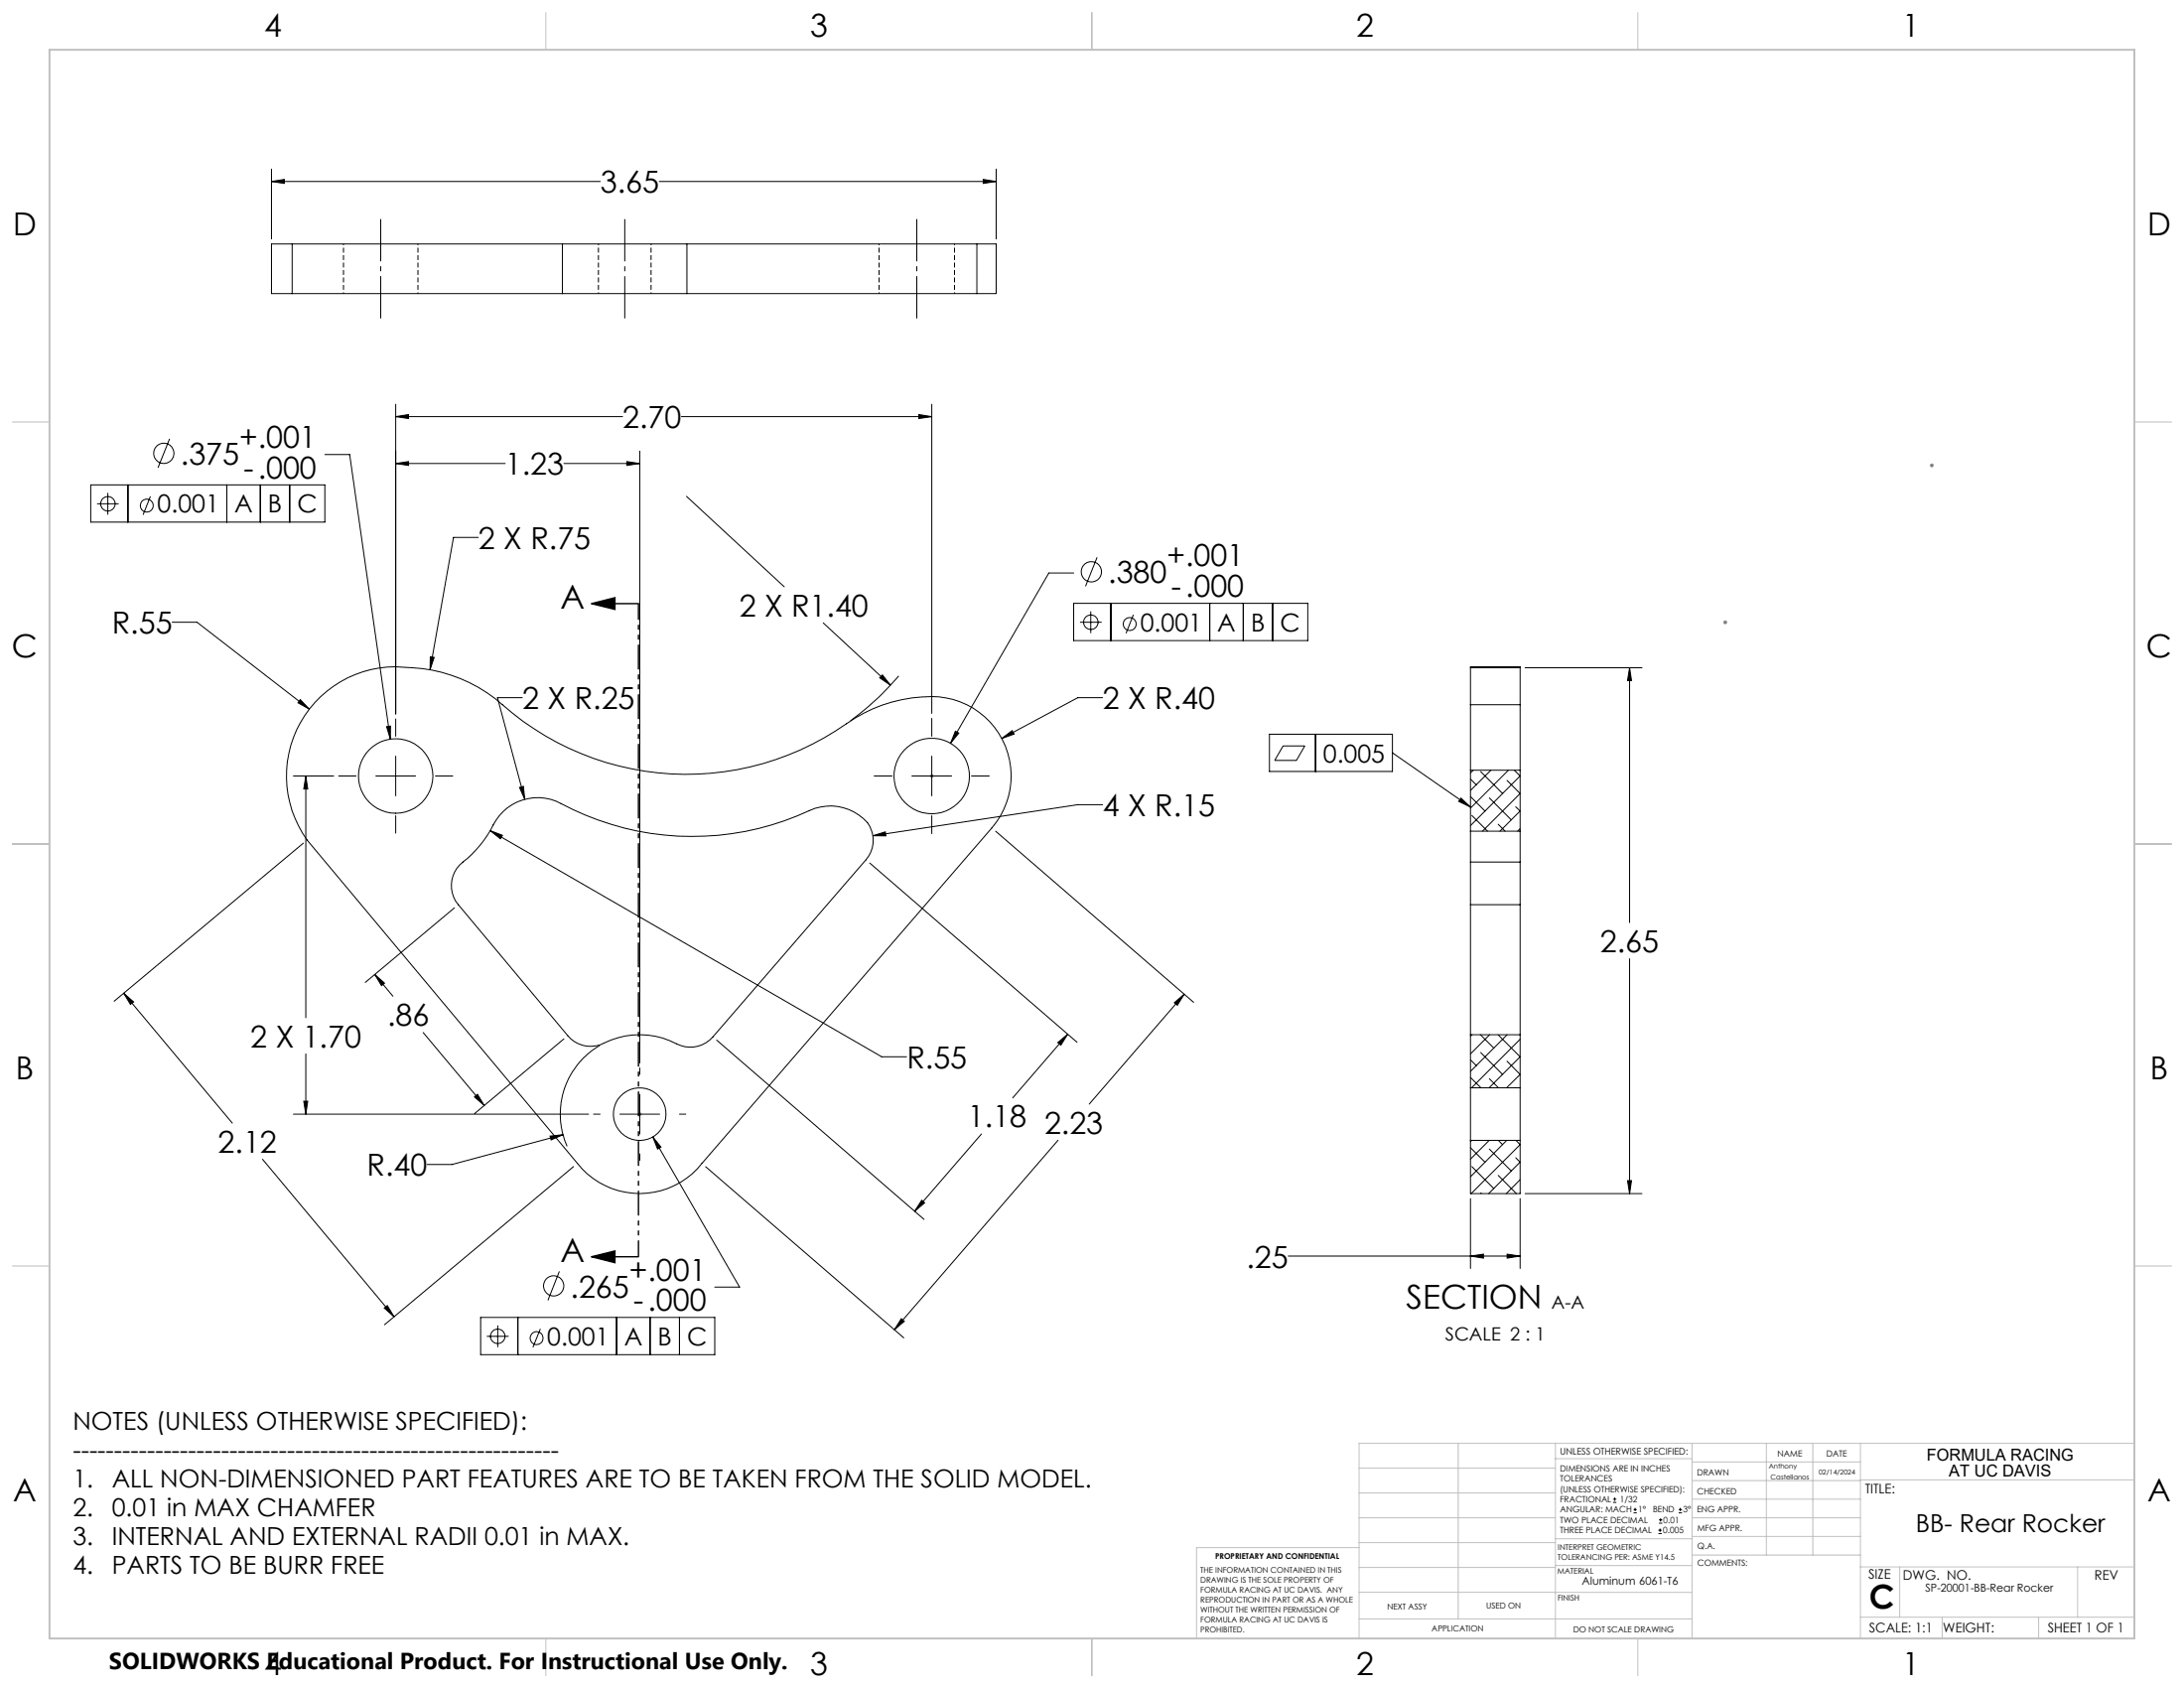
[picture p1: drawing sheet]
<svg xmlns="http://www.w3.org/2000/svg" width="559mm" height="432mm" viewBox="0 0 559 432" stroke-linecap="round" stroke-linejoin="round" font-family="sans-serif">
<g fill="none" stroke="#000" stroke-width=".25">
<path d="M69.5 46.4l3.2-.5v1zM69.5 43.3v17.8M69.5 46.4h84.1M168.7 46.4h86.2M251.6 45.9l3.3 .5-3.3 .5zM254.9 43.3v17.8M74.8 62.4h-5.3v12.7h5.3M74.8 75.1h69.1M74.8 62.4h69.1M74.8 62.4v12.7M143.9 75.1h31.9M143.9 62.4h31.9"/>
<path d="M143.9 62.4v12.7M175.8 62.4v12.7M175.8 75.1h74.1M175.8 62.4h74.1M249.9 62.4h5v12.7h-5M249.9 62.4v12.7M43.4 112.3l-3 7.4M83.1 116.3h6.4l10.4 72.8M101.2 106.6l3.3-.6v1.1zM101.2 118.6l3.3-.5v1zM101.2 103.4v79.2M101.2 106.6h58.1"/>
<path d="M101.2 118.6h28.1M144.3 118.6h19.4M160.4 118.1l3.3 .5-3.3 .5zM163.7 115.4v156.5M174.3 106.6h64.1M235.1 106l3.3 .6-3.3 .5zM238.4 103.4v79.1M23.2 124h59.9v9.6h-59.9zM24.8 128.9h5.6M27.6 126.1v5.6M32.7 124v9.6M38.5 127l-1.9 4.7"/>
<path d="M58 124v9.6M66.6 124v9.6M74.1 124v9.6M122.4 137.5h-6.4l-6 33.8M175.6 127l25.1 23.1M44.1 159.2h6.3l28.7 22.2M210.6 159.3l17.2 16M274.7 146.6h-6.3l-25.2 43.5M274.7 154.3h59.9v9.6h-59.9zM276.3 159.2h5.6M279.1 156.4v5.6M280.7 142.6l-3 7.4"/>
<path d="M284.2 154.3v9.6M290 157.3l-1.9 4.7M309.5 154.3v9.6M318.1 154.3v9.6M325.6 154.3v9.6M76.8 179l2.3 2.4-2.9-1.6zM82.1 178.2a28.2 28.2 0 0 1 23.3-7.4 38 38 0 0 1 23.2 9.5 71.4 71.4 0 0 0 90.1 3.4 36.3 36.3 0 0 1 23.4-5.2 20.3 20.3 0 0 1 11.7 33.3l-74.2 85.8a20.3 20.3 0 0 1-31.9 0l-69.1-82.7a28 28 0 0 1 3.5-36.7zM110.1 168l1 .2-1.1 3.1zM133.6 178.5h-6.3l7 26M225.8 172.6l2 2.7-2.7-1.9zM229.9 172.9l-4.9 5.3-3.6 3.2-3.8 3M282.1 178.5h-6.3l-19.5 10.4"/>
<path d="M376.2 170.8v9.5M376.2 170.8v-.2h12.7v.2M376.2 170.8h12.7M388.9 170.8v9.5M390.2 170.8h29.9M416.9 170.8v65.2M416.9 170.8l.5 3.3h-1zM75.1 198.5h10.3M78.2 198.5l.5 3.3h-1zM78.2 198.5v61.8M86.6 198.5h4.5M96.2 198.5h10.1"/>
<path d="M98.9 185.9l1-.2v3.4zM101.2 183.9v4.4M101.2 193.4v10.2M111.4 198.5h4.5M223.7 198.5h4.5M233.3 198.5h10.2M238.4 183.8v4.5M238.4 193.4v10.2M244.4 187l.9 .5-2.1 2.6zM248.6 198.5h4.5M256.3 188.9l2.7-2 .5 .9zM324.8 187.8h31.5v9.5h-31.5z"/>
<path d="M328.3 190.8h5.5l-2.1 3.7h-5.6zM336.6 187.8v9.5M356.3 192.6l19.9 13.8M376.2 180.3v16.7M376.2 180.3h12.7M376.2 197h12.7M376.2 197v15.6M376.2 199.3l1.5 1.5M376.9 197l-.7 .7M378.8 197.4l5.7 5.6M381.5 197l-5.3 5.2M385.6 199.6l3.3 3.4-9.6 9.6"/>
<path d="M385.9 197l-9.7 9.7M387.5 197l1.4 1.5-12.7 12.7M388.9 180.3v16.7M388.9 197v15.6M77.6 215.7l-48.4 40.4M101.2 208.7v4.4M125.4 212.5l3.2 1.2-.6 .9zM125.4 212.5l100.2 57.8h6.4M128.8 207.6a12.7 12.7 0 0 1 14.7-2 71.7 71.7 0 0 0 65 1.2 12.5 12.5 0 0 1 14.1 4.6 7.6 7.6 0 0 1-1 8.5l-39.2 45.3a7.6 7.6 0 0 1-9.3 1.8 20.7 20.7 0 0 0-19.6 .3 7.7 7.7 0 0 1-8.2-2.4l-28-33.5a7.8 7.8 0 0 1 2.3-11.8 31.9 31.9 0 0 0 7.3-9.8zM132.9 201.4l1-.2 .4 3.3zM223.3 213.8l3.2-1 .2 1zM238.4 208.7v4.6"/>
<path d="M254.7 212.6l50.7 43.8M282.1 205.8h-6.3l-52.5 8M373.8 204.2l2.4 2.2-3-1.4zM376.2 212.6v7.9M376.2 212.6h12.7M376.2 203.8l3.7 3.7M376.6 208.6l4 4M381.1 204.1l5.6 5.6M383.3 210.9l1.8 1.7M387.8 206.4l1.1 1.1-5.1 5.1M388.9 212.6v7.9M388.9 212l-.6 .6"/>
<path d="M116.3 232.2l-22.8 19.1M222.5 220.8l53.1 45.8M376.2 220.5v10.9M376.2 231.4v46.9M376.2 231.4h12.7M376.2 220.5h12.7M388.9 220.5v10.9M388.9 231.4v46.9M31.6 254.1l2.6 2.2-.8 .6zM31.6 254.1l27.8 33.2M95.9 249.3l2.5 2.2-.8 .6zM95.9 249.3l4.6 5.5"/>
<path d="M300.5 256.5l2.5-2.2-1.8 2.8zM303 254.3l-24.3 28.1M416.9 245.3v60M78.2 269.6v15.4M108.3 264.1l15.6 18.7M144.3 265.7l-22.8 19.1M153.4 267.5a20.2 20.2 0 0 0-8.3 25.7M163.7 273.2v1.6M163.7 279.9v10.2M183.4 266.1l53 45.8M270.7 266.7l2.5-2.2-1.8 2.9zM273.2 264.5l-14.1 16.3"/>
<path d="M376.2 278.3v13.4M376.2 264.7h12.7M376.2 278.3h12.7M376.2 275.6l2.7 2.7M376.2 271.1l1.5 1.5M376.6 264.7l-.4 .4M378.8 264.7l3.4 3.4M378.8 269.2l5.7 5.6M381.1 275.9l2.3 2.4M381.1 264.7l-4.9 4.9M383.3 264.7l5.6 5.6-7.9 8M385.6 271.5l3.3 3.3-3.4 3.5"/>
<path d="M385.6 264.7l-9.4 9.4M387.8 278.2l.1 .1M388.9 278.3v13.4M388.9 265.9l-12.4 12.4M67.2 296.5l33.6 40.3M75.1 285h75.5M77.7 281.7h1l-.5 3.3zM121.4 280.6l.8-.7 1.7 2.9zM140.7 290.6l3.3-.3-3 1.3zM144 290.3l-28.4 7.6h-6.3M146.8 298.4l-48.4 40.5M151.9 285h1.6"/>
<path d="M158.6 285h10.2M163.7 295.2v1.6M167 290.8l2.1 2.6-.9 .5zM167 290.8l22.2 38.4h-6.3M173.8 285h1.7M180.6 298.4l50.6 43.8M251.1 290.1l-17.1 19.7M270.7 291.7l-41.9 48.4M376.2 291.7v13.6h12.7v-13.6M376.2 291.7h12.7M376.2 293.6l3.7 3.7M376.6 291.7l-.4 .3"/>
<path d="M376.6 298.4l5.6 5.6M381 291.7l-4.8 4.8M381.1 293.9l5.6 5.6M383.4 291.7l1.1 1.1M385.5 291.7l-9.3 9.3M387.8 296.2l1.1 1.1-8 8M387.9 291.7l1 1.1-12.5 12.5M235.8 307l.8 .7-2.6 2.1zM376.2 306.6v17.9M378.8 305.2l.2 .1M383.3 300.7l4.7 4.6M388.9 306.6v17.9"/>
<path d="M388.9 301.8l-3.5 3.5M390.2 305.3h29.9M416.4 302h1l-.5 3.3zM98.3 334.6l.8-.6 1.7 2.8zM123 337h59.9v9.5h-59.9zM127.4 339.1v5.5M132.5 337v9.5M138.3 339.9l-2 4.8M143.1 325.2l-2.9 7.4M157.8 337v9.5M166.3 337v9.5M173.8 337v9.5"/>
<path d="M230.6 337.3l.8 .7-2.6 2.1zM329.6 321.3h59.3M376.2 321.3l3.4-.5v1zM385.6 320.8l3.3 .5-3.3 .5zM124.6 341.8h5.5M412.7 384.3h.9M412.7 383.5h.9M413.1 383.1v.8M418 387h.8M418 386.2h.8M418.4 385.7v.9M424.3 392.3h.9"/>
<path d="M424.3 391.4h.9M424.5 389.6h.8M424.5 388.8h.8M424.7 391v.9M424.9 388.4v.8M429.5 387h.9M429.5 386.2h.9M429.9 385.7v.9"/>
<circle cx="41.9" cy="116" r="2.59"/>
<circle cx="27.6" cy="128.9" r="1.85"/>
<circle cx="37.5" cy="129.3" r="1.65"/>
<circle cx="279.1" cy="159.2" r="1.86"/>
<circle cx="279.2" cy="146.3" r="2.6"/>
<circle cx="289" cy="159.6" r="1.65"/>
<circle cx="101.2" cy="198.5" r="9.5"/>
<circle cx="238.4" cy="198.5" r="9.7"/>
<circle cx="163.7" cy="285" r="6.7"/>
<circle cx="141.7" cy="328.9" r="2.6"/>
<circle cx="127.3" cy="341.8" r="1.84"/>
<circle cx="137.3" cy="342.3" r="1.64"/>
</g>
<path d="M87.9 62.4v12.7M106.9 75.1v-12.7M153.1 62.4v12.7M166.6 75.1v-12.7M224.9 62.4v12.7M244.2 75.1v-12.7" fill="none" stroke="#000" stroke-width=".25" stroke-dasharray="1.3 .6" stroke-dashoffset="-1" stroke-linecap="butt"/>
<path d="M151.3 154.4l6-1.5v3zM151.3 154.4h12M151.3 321.5l6-1.5v3zM151.3 321.5h12" fill="none" stroke="#000" stroke-width=".35"/>
<g fill="none" stroke="#808080" stroke-width=".25">
<path d="M493.8 119.1h1M493.9 118.7l.7 .7M494.3 118.6v1M494.6 118.7l-.7 .7M440.9 159.2h1M441.1 158.9l.7 .7M441.4 158.7v1M441.8 158.9l-.7 .7M237.9 198.5h1M238.1 198.2l.7 .7M238.4 198v1M238.8 198.2l-.7 .7"/>
<path d="M163.2 285h1M163.3 284.7l.7 .7M163.7 284.5v1M164 284.7l-.7 .7"/>
</g>
<path d="M97.4 81.5v-25.4M159.8 81.5v-25.4M234.6 81.5v-25.4" fill="none" stroke="#000" stroke-width=".25" stroke-dasharray="15.2 1.3 1.3 1.3" stroke-dashoffset="4.4" stroke-linecap="butt"/>
<path d="M163.4 154.4v167.1" fill="none" stroke="#000" stroke-width=".35" stroke-dasharray="6.3 1.3 1.3 1.3 1.3 1.3" stroke-dashoffset="2.2" stroke-linecap="butt"/>
<g fill="none" stroke="#c0c0c0" stroke-width=".25">
<path d="M139.7 3.2v9.5M279.4 3.2v9.5M419.1 3.2v9.5M3.1 107.9h9.6M546.1 107.9h9.5M3.1 215.9h9.6M546.1 215.9h9.5M3.1 323.8h9.6M546.1 323.8h9.5M347.7 375.6h50.3M373.1 369.2v44.9M398 369.2v49.9"/>
<path d="M398 373.1h34.9M432.9 369.2v49.9M432.9 378.7h43.1M432.9 374h43.1M451.9 369.2v28.6M463.8 369.2v28.6M476 369.2v49.9M476 378.6h70.1M546.1 369.2h-198.4v49.9M347.7 394.6h50.3M347.7 388.3h50.3M347.7 381.9h50.3"/>
<path d="M347.7 395.9h-41.6v23.2M398 393.6h35M432.9 383.5h43.1M432.9 388.3h43.1M432.9 393h43.1M433 397.8h43M139.7 419.1v9.6M279.4 419.1v9.6M347.7 414.1h85.2M347.7 401h50.3M347.7 407.3h50.3M398 407.4h34.9"/>
<path d="M398 400.5h35M419.1 419.1v9.6M476 413.7h70.1M476 400.8h70.1M486.1 400.8v12.9M496.9 413.7v5.4M521.6 413.7v5.4M531.6 400.8v12.9"/>
</g>
<path d="M12.7 12.7h533.4v406.4h-533.4z" fill="none" stroke="#c0c0c0" stroke-width=".5"/>
<g fill="#000">
<path d="M373.8 204.2l2.4 2.2-3-1.4z"/>
<path d="M151.3 154.4l6-1.5v3zM151.3 321.5l6-1.5v3z"/>
<path d="M98.9 185.9l1 3.2v-3.4zM101.2 106.6l3.3-.6v1.1zM235.1 106l3.3 .6-3.3 .5zM101.2 118.6l3.3-.5v1zM160.4 118.1l3.3 .5-3.3 .5zM225.8 172.6l-.7 .8 2.7 1.9zM256.3 188.9l3.2-1.1-.5-.9zM76.8 179l-.6 .8 2.9 1.6zM110.1 168l-.1 3.3 1.1-3.1zM31.6 254.1l2.6 2.2-.8 .6zM98.3 334.6l.8-.6 1.7 2.8zM230.6 337.3l.8 .7-2.6 2.1zM300.5 256.5l2.5-2.2-1.8 2.8zM132.9 201.4l1.4 3.1-.4-3.3zM125.4 212.5l2.6 2.1 .6-.9zM95.9 249.3l2.5 2.2-.8 .6zM121.4 280.6l.8-.7 1.7 2.9zM235.8 307l.8 .7-2.6 2.1zM270.7 266.7l2.5-2.2-1.8 2.9zM223.3 213.8h3.4l-.2-1zM140.7 290.6l.3 1 3-1.3zM167 290.8l1.2 3.1 .9-.5zM78.2 198.5l.5 3.3h-1zM77.7 281.7h1l-.5 3.3zM244.4 187l-1.2 3.1 2.1-2.6zM69.5 46.4l3.2-.5v1zM251.6 45.9l3.3 .5-3.3 .5z"/>
<path d="M416.4 302h1l-.5 3.3zM416.9 170.8l.5 3.3h-1zM376.2 321.3l3.4-.5v1zM385.6 320.8l3.3 .5-3.3 .5z"/>
</g>
<g font-size="8.5">
<text x="143.4" y="155.6">A</text>
<text x="143.4" y="322.7">A</text>
<text x="359.8" y="334.7">SECTION</text>
<text x="478.3" y="411.4">C</text>
</g>
<g font-size="8.1">
<text x="67.6" y="9.3">4</text>
<text x="207.3" y="9.3">3</text>
<text x="347" y="9.3">2</text>
<text x="486.7" y="9.3">1</text>
<text x="3.3" y="60.1">D</text>
<text x="549.4" y="60.1">D</text>
<text x="3" y="168">C</text>
<text x="549.1" y="168">C</text>
<text x="4" y="276">B</text>
<text x="550.1" y="276">B</text>
<text x="3.3" y="383.9">A</text>
<text x="549.4" y="383.9">A</text>
<text x="67.6" y="428.4">4</text>
<text x="207.3" y="428.4">3</text>
<text x="347" y="428.4">2</text>
<text x="486.7" y="428.4">1</text>
</g>
<g font-size="7.8">
<text x="153.6" y="49.3">3.65</text>
<text x="159.3" y="109.5">2.70</text>
<text x="46.2" y="118.9">.375</text>
<text x="61.3" y="114.6">+.001</text>
<text x="62.3" y="122.3">-.000</text>
<text x="129.3" y="121.5">1.23</text>
<text x="122.4" y="140.4">2 X R.75</text>
<text x="283.5" y="149.2">.380</text>
<text x="298.6" y="144.9">+.001</text>
<text x="299.6" y="152.6">-.000</text>
<text x="189.2" y="157.7">2 X R1.40</text>
<text x="28.6" y="162.1">R.55</text>
<text x="133.7" y="181.4">2 X R.25</text>
<text x="282.2" y="181.4">2 X R.40</text>
<text x="282.1" y="208.8">4 X R.15</text>
<text x="409.4" y="243.6">2.65</text>
<text x="99.1" y="262.4">.86</text>
<text x="64.1" y="267.9">2 X 1.70</text>
<text x="232" y="273.2">R.55</text>
<text x="247.6" y="288.4">1.18</text>
<text x="267.2" y="290">2.23</text>
<text x="55.8" y="294.8">2.12</text>
<text x="93.8" y="300.8">R.40</text>
<text x="161" y="327.5">+.001</text>
<text x="318.9" y="324.2">.25</text>
<text x="145.9" y="331.9">.265</text>
<text x="162.1" y="335.3">-.000</text>
</g>
<g font-size="6.3">
<text x="40.3" y="131.2">0.001</text>
<text x="60" y="131.2">A</text>
<text x="68.6" y="131.2">B</text>
<text x="76.1" y="131.2">C</text>
<text x="291.8" y="161.5">0.001</text>
<text x="311.5" y="161.5">A</text>
<text x="320" y="161.5">B</text>
<text x="327.6" y="161.5">C</text>
<text x="338.5" y="195">0.005</text>
<text x="140" y="344.2">0.001</text>
<text x="159.7" y="344.2">A</text>
<text x="168.3" y="344.2">B</text>
<text x="175.8" y="344.2">C</text>
<text x="18.6" y="365.7">NOTES (UNLESS OTHERWISE SPECIFIED):</text>
<text x="18.6" y="373.1">-----------------------------------------------------------</text>
<text x="18.6" y="380.4">1.</text>
<text x="28.6" y="380.4">ALL NON-DIMENSIONED PART FEATURES ARE TO BE TAKEN FROM THE SOLID MODEL.</text>
<text x="18.6" y="387.8">2.</text>
<text x="28.6" y="387.8">0.01 in MAX CHAMFER</text>
<text x="18.6" y="395.1">3.</text>
<text x="28.6" y="395.1">INTERNAL AND EXTERNAL RADII 0.01 in MAX.</text>
<text x="490.2" y="391.9">BB- Rear Rocker</text>
<text x="18.6" y="402.5">4.</text>
<text x="28.6" y="402.5">PARTS TO BE BURR FREE</text>
</g>
<text font-size="5.9" x="27.9" y="427">SOLIDWORKS Educational Product. For Instructional Use Only.</text>
<g font-size="4.7">
<text x="396.9" y="334.7">A-A</text>
<text x="369.8" y="342.9">SCALE 2 : 1</text>
</g>
<g font-size="4.2">
<text x="493" y="373.5">FORMULA RACING</text>
<text x="498.7" y="377.8">AT UC DAVIS</text>
</g>
<g font-size="3.4">
<text x="477.2" y="381.9">TITLE:</text>
<text x="478.1" y="404">SIZE</text>
<text x="486.9" y="404">DWG. NO.</text>
<text x="535.9" y="404.1">REV</text>
<text x="478.2" y="417.6">SCALE: 1:1</text>
<text x="497.1" y="417.7">WEIGHT:</text>
<text x="523.9" y="417.6">SHEET 1 OF 1</text>
</g>
<g font-size="2.8">
<text x="404.8" y="405.3">Aluminum 6061-T6</text>
<text x="492.6" y="407.2">SP-20001-BB-Rear Rocker</text>
</g>
<text font-size="2.4" x="399.2" y="372.1">UNLESS OTHERWISE SPECIFIED:</text>
<g font-size="2.2">
<text x="399.2" y="376.4">DIMENSIONS ARE IN INCHES</text>
<text x="434.2" y="377.3">DRAWN</text>
<text x="454.8" y="372.5">NAME</text>
<text x="467.3" y="372.6">DATE</text>
<text x="399.2" y="379">TOLERANCES</text>
<text x="399.2" y="381.7">(UNLESS OTHERWISE SPECIFIED):</text>
<text x="434.3" y="382.2">CHECKED</text>
<text x="399.2" y="389.6">TWO PLACE DECIMAL</text>
<text x="399.2" y="384.3">FRACTIONAL</text>
<text x="399.2" y="387">ANGULAR: MACH</text>
<text x="414.5" y="384.3">1/32</text>
<text x="419.1" y="387">1°</text>
<text x="422.9" y="387">BEND</text>
<text x="425.6" y="389.6">0.01</text>
<text x="430.6" y="387">3°</text>
<text x="434.2" y="386.9">ENG APPR.</text>
<text x="399.2" y="392.3">THREE PLACE DECIMAL</text>
<text x="425.5" y="392.3">0.005</text>
<text x="434.3" y="391.6">MFG APPR.</text>
<text x="434.3" y="396.3">Q.A.</text>
<text x="434.3" y="400.5">COMMENTS:</text>
</g>
<g font-size="2.1">
<text x="354.9" y="411.6">NEXT ASSY</text>
<text x="380.3" y="411.6">USED ON</text>
<text x="366.3" y="417.4">APPLICATION</text>
<text x="402.5" y="417.5">DO NOT SCALE DRAWING</text>
</g>
<g font-size="2">
<text x="310.9" y="398.8">PROPRIETARY AND CONFIDENTIAL</text>
<text x="398.6" y="396.5">INTERPRET GEOMETRIC</text>
<text x="398.6" y="399">TOLERANCING PER: ASME Y14.5</text>
<text x="307.2" y="402.4">THE INFORMATION CONTAINED IN THIS</text>
<text x="307.2" y="404.9">DRAWING IS THE SOLE PROPERTY OF</text>
<text x="307.2" y="407.5">FORMULA RACING AT UC DAVIS. ANY</text>
<text x="398.5" y="402.6">MATERIAL</text>
<text x="307.2" y="410">REPRODUCTION IN PART OR AS A WHOLE</text>
<text x="307.2" y="412.5">WITHOUT THE WRITTEN PERMISSION OF</text>
<text x="398.5" y="409.4">FINISH</text>
<text x="307.2" y="415">FORMULA RACING AT UC DAVIS IS</text>
<text x="307.2" y="417.6">PROHIBITED.</text>
</g>
<g font-size="1.8">
<text x="452.6" y="375.6">Anthony</text>
<text x="465.4" y="377.1">02/14/2024</text>
<text x="453" y="378.4">Castellanos</text>
</g>
</svg>
